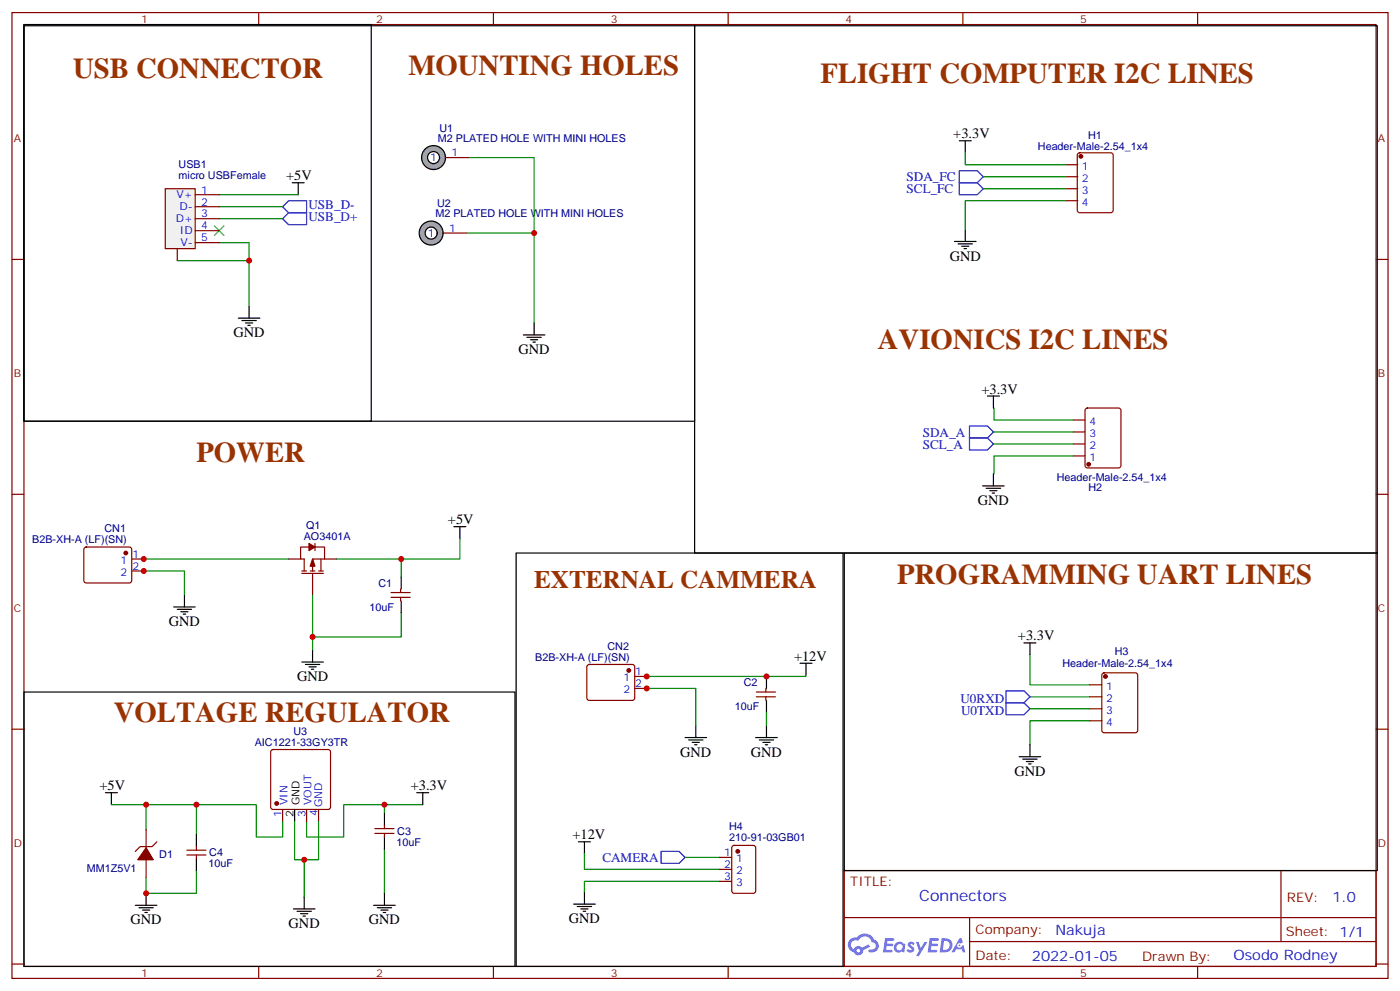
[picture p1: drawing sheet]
<svg xmlns="http://www.w3.org/2000/svg" width="412mm" height="292mm" viewBox="0 0 412 292" stroke-linecap="round" stroke-linejoin="round" font-family="sans-serif">
<g fill="none" stroke="#870000" stroke-width=".35">
<path d="M3.5 3.7h405.4v284.3h-405.4zM7.1 7.2h398.2v277.3h-398.2zM76.2 3.7v3.5M145.3 3.7v3.5M214.5 3.7v3.5M283.6 3.7v3.5M352.8 3.7v3.5M3.5 76.4h3.6M405.3 76.4h3.6M3.5 145.5h3.6M405.3 145.5h3.6M3.5 214.7h3.6"/>
<path d="M405.3 214.7h3.6M248.7 256.3h156.6v28.2h-156.6zM377.3 256.3v20.9M248.7 270.1h156.5M285.6 277.2h119.6M285.6 270.1v14.2M3.5 283.8h3.6M76.2 284.5v3.5M145.3 284.5v3.5M214.5 284.5v3.5M283.6 284.5v3.5M352.8 284.5v3.5"/>
<path d="M405.3 283.8h3.6"/>
</g>
<g fill="#5487ff">
<path d="M267.7 277.5a1.22 1.22 0 0 1 1.7 .2l-.4 .6a.47 .47 0 0 0-.3-.4 .47 .47 0 0 0-.5 .2l.1 .2a1.14 1.14 0 0 1 .8 1.8 1.14 1.14 0 0 1-1.9 0l-.2-.2 .5-.6 .7 .5a.29 .29 0 0 0 .3-.3 .29 .29 0 0 0-.2-.3 1.04 1.04 0 0 1-.6-1.7z"/>
<path d="M260.7 276.2h2.4l.3 .2-.2 .5-1.8 .1-.1 .8h1.5l.3 .4-.3 .4h-1.6l-.2 1.1h1.7l.2 .3-.2 .3-2.6 .1z"/>
<path d="M273.8 276.2h2.4l.3 .2-.1 .5-1.8 .1-.2 .8h1.6l.3 .4-.4 .4-1.6-.1-.1 1.1 1.7 .1 .2 .3-.2 .3-2.6 .1z"/>
<path d="M282.6 276.2h.7l.3 1.3-.6 .3a.69 .69 0 0 0-1 .3 .69 .69 0 0 0 .4 .9 .69 .69 0 0 0 .9-.6l.5-.2 .6 2.2h-.8l-.2-.9h-1.8l-.5 .9h-.8z"/>
<path d="M269.8 277.3h.8l.6 1.8 1.1-1.8h.9l-2.6 4.2h-.8l.9-1.5z"/>
<path d="M277.4 276.2l-.6 4.2h1.3a2.11 2.11 0 0 0 2.5-2.1 2.11 2.11 0 0 0-2.5-2.1zM278.1 277a1.39 1.39 0 0 1 1.7 1.4 1.39 1.39 0 0 1-1.8 1.2h-.3z"/>
<path d="M263.7 277.8a1.54 1.54 0 0 0-.1 2.2 1.54 1.54 0 0 0 2.2 .1l.6 .3 .3-2.3-.2-.3h-.4a1.49 1.49 0 0 0-2.4 0zM264 278.8a.94 .94 0 0 1 1.8 0 .94 .94 0 0 1-1.8 0z"/>
<path d="M250.4 276.6a2.18 2.18 0 0 0 1.1 3.7 1.44 1.44 0 0 0 1.6 .9 1.44 1.44 0 0 0 1.2-1.4l2-1.1-.5-.7-1.9 1a1.47 1.47 0 0 0-2.4 .4 1.39 1.39 0 0 1-.7-1.9 1.39 1.39 0 0 1 2-.5 2.12 2.12 0 0 1 2.2-1.3 2.12 2.12 0 0 1 1.9 1.7 1.14 1.14 0 0 1 1.1 1.4 1.14 1.14 0 0 1-1.7 .7 .43 .43 0 0 0-.5 .4 .43 .43 0 0 0 .4 .5 1.98 1.98 0 0 0 2.5-1.2 1.98 1.98 0 0 0-1.2-2.6 3.1 3.1 0 0 0-5.3-.6l-.9 .1zM252.3 279.9a.55 .55 0 0 1 1.1 0 .55 .55 0 0 1-1.1 0z"/>
<circle cx="282.6" cy="278.3" r=".26"/>
</g>
<g fill="none" stroke="#870000" stroke-width=".35">
<path d="M314 48.5h3.5M314 52h3.5M314 55.6h3.5M314 59.1h3.5M317.6 45.2l.4-.2h9.2l.7 .4v16.5l-.5 .7h-9.4l-.6-.4-.1-16.5zM316.1 134.2h3.5M316.1 130.7h3.5M316.1 127.2h3.5M316.1 123.6h3.5M319.9 120.3l.4-.2h9.2l.6 .5 .1 16.5-.5 .6-9.4 .1-.6-.5-.1-16.5zM92.8 160v2.1M85 164.6h3.5"/>
<path d="M88.9 168.8h6.3M88.9 168.1h1.4M91 161h-2.5v3.6h1.1v3.5M91.4 168.1h1.4M92.1 168.8v6.4M92.8 161h2.8v3.6M93.8 168.1h1.4M94.5 164.6v3.5M95.6 164.6h-3.5v3.5M95.6 164.6h3.5M115.2 174.4h5.6M115.2 175.9h5.6"/>
<path d="M118 173.4v1M118 175.9v1M324.8 198.3l.5-.2h9.1l.7 .4v16.5l-.4 .7h-9.4l-.7-.4v-16.5zM321 201.6h3.6M321 205.1h3.6M321 208.7h3.6M321 212.2h3.6"/>
</g>
<g fill="#870000" stroke="#870000" stroke-width=".35">
<path d="M92.1 164.6l.7 2.1h-1.4z"/>
<path d="M91 160l1.8 1-1.8 1.1z"/>
<circle cx="318.4" cy="46" r=".53"/>
<circle cx="320.7" cy="136.7" r=".53"/>
<circle cx="325.6" cy="199.1" r=".53"/>
</g>
<path d="M282.6 50.3h5.3l1.7 1.7-1.7 1.8h-5.3zM282.6 53.8h5.3l1.7 1.8-1.7 1.7h-5.3zM285.6 125.4h5.3l1.7 1.8-1.7 1.7h-5.3zM285.6 128.9h5.3l1.7 1.8-1.7 1.8h-5.3zM296.3 206.9h5.3l1.8 1.8-1.8 1.7h-5.3zM296.3 203.4h5.3l1.8 1.7-1.8 1.8h-5.3z" fill="none" stroke="#00f" stroke-width=".35"/>
<path d="M292.8 120.1v3.5h23.3M316.1 134.2h-23.3v5.3M135.5 158.6v6h-36.4M42 168.1h12.3v7.1M42 164.6h43M92.1 175.2v16.2M118.2 164.6v5.3M118.2 180.4v7.1h-26.1M303.4 192.8v8.8h17.6M303.4 205.1h17.6M303.4 208.7h17.6M321 212.2h-17.6v7.1" fill="none" stroke="#008700" stroke-width=".35"/>
<g fill="none" stroke="#000" stroke-width=".35">
<path d="M7.1 7.6h197.5v116.4h-197.5zM204.6 7.6h201.1v155.2h-201.1zM282.6 41.5h3.5M284.3 41.5v3.5M281.2 71.1h6.3M282.2 71.8h4.3M283.3 72.5h2.1M284 73.2h.7M284.3 67.6v3.5M290.9 116.6h3.5M292.6 116.6v3.5M292.6 139.5v3.6"/>
<path d="M133.7 155h3.5M135.5 155v3.6M289.5 143.1h6.3M290.5 143.8h4.2M291.6 144.5h2.1M292.3 145.2h.7M51.2 178.7h6.3M52.2 179.4h4.2M54.3 175.2v3.5M118.2 169.9v3.5M118.2 176.9v3.5M248.7 162.8h157v93.5h-157z"/>
<path d="M53.3 180.1h2.1M54 180.8h.7M88.9 194.9h6.3M90 195.6h4.2M91 196.3h2.1M91.7 197h.7M92.1 191.4v3.5M301.6 189.3h3.6M303.4 189.3v3.5M303.4 219.3v3.5M300.2 222.8h6.4M301.3 223.5h4.2"/>
<path d="M302.3 224.2h2.1M303 224.9h.7"/>
</g>
<circle cx="127" cy="68.6" r="3.5" fill="#999" stroke="#000" stroke-width=".35"/>
<circle cx="127" cy="68.6" r="1.76" fill="#fff" stroke="#000" stroke-width=".35"/>
<path d="M130.5 68.6h7.1" fill="none" stroke="#870000" stroke-width=".35"/>
<path d="M284.3 45v3.5h29.7M289.6 52h24.4M289.6 55.6h24.4M314 59.1h-29.7v8.5M137.6 68.6h19.7v26.5" fill="none" stroke="#008700" stroke-width=".35"/>
<path d="M154.2 98.6h6.3M155.2 99.3h4.3M157.3 95.1v3.5M156.3 100h2.1M157 100.7h.7" fill="none" stroke="#000" stroke-width=".35"/>
<circle cx="127.7" cy="46.4" r="3.5" fill="#999" stroke="#000" stroke-width=".35"/>
<circle cx="127.7" cy="46.4" r="1.76" fill="#fff" stroke="#000" stroke-width=".35"/>
<g fill="none" stroke="#870000" stroke-width=".35">
<path d="M131.2 46.4h7.1M222.8 203.7h5.6M222.8 205.1h5.6M225.6 202.7v1M225.6 205.1v1.1M55 251.7h5.7M55 250.3h5.7M57.9 249.2v1.1M57.9 251.7v1.1M110.4 245.4h5.7M110.4 243.9h5.7M113.2 242.9v1"/>
<path d="M113.2 245.4v1"/>
</g>
<g fill="none" stroke="#008700" stroke-width=".35">
<path d="M64.6 57.3h23.2M138.3 46.4h19v22.2M64.6 71.4h8.8v18.7M64.6 60.9h18.7M64.6 64.4h18.7M292.8 130.7h23.3M292.8 127.2h23.3M237.4 198.8v.3h-47.3M190.1 202.7h14.9v10.9M225.8 209.7v3.9M43 236.9v7.4M57.9 236.9v8.8"/>
<path d="M113.2 236.9v2.5M124.5 236.9h-23.3v9.5h-10.9v-4.6M57.9 256.3v6.7h-14.9v-4.6M113.2 249.9v13.1M172.2 251.4v4.5h39.8M201.8 252.4h10.2M212 259.5h-39.8v3.1"/>
</g>
<g fill="none" stroke="#000" stroke-width=".35">
<path d="M7.1 7.2h102.3v116.8h-102.3zM86.1 53.8h3.5M87.8 53.8v3.5M70.2 93.7h6.4M71.3 94.4h4.2M72.3 95.1h2.1M73 95.8h.7M73.4 90.1v3.6M152 162.8h96.4v121.7h-96.4zM225.8 199.1v3.6M235.7 195.3h3.5M237.4 195.3v3.5"/>
<path d="M7.1 203.7h144.6v80.8h-144.6zM201.8 217.1h6.3M202.8 217.8h4.3M203.9 218.5h2.1M204.6 219.3h.7M205 213.6v3.5M222.6 217.1h6.4M223.7 217.8h4.2M224.7 218.5h2.1M225.4 219.3h.7M225.8 206.2v3.5M225.8 213.6v3.5"/>
<path d="M31 233.4h3.6M32.8 233.4v3.5M113.2 239.4v3.5M122.8 233.4h3.5M124.5 233.4v3.5M57.9 245.7v3.5M57.9 252.8v3.5M113.2 246.4v3.5M170.4 247.8h3.5M172.2 247.8v3.6M39.9 266.5h6.3M40.9 267.2h4.3"/>
<path d="M42 267.9h2.1M42.7 268.6h.7M43 263v3.5M86.4 267.6h6.4M87.5 268.3h4.2M88.5 269h2.2M89.3 269.7h.7M89.6 264.1v3.5M110.1 266.5h6.3M111.1 267.2h4.3M112.2 267.9h2.1M112.9 268.6h.7"/>
<path d="M113.2 263v3.5M169 266.2h6.3M170 266.9h4.3M171.1 267.6h2.1M171.8 268.3h.7M172.2 262.6v3.6"/>
</g>
<path d="M83.3 60.9l1.7-1.8h5.3v3.5h-5.3zM83.3 64.4l1.7-1.8h5.3v3.5h-5.3zM194.7 250.6h5.3l1.8 1.8-1.8 1.8h-5.3z" fill="none" stroke="#00f" stroke-width=".35"/>
<path d="M63.1 66.5l2.9 2.8M66 66.5l-2.9 2.8" fill="none" stroke="#3c3" stroke-width=".35"/>
<path d="M48.7 55.6h8.8v17.6h-8.8z" fill="#f0f0f0" stroke="#870000" stroke-width=".35"/>
<g fill="none" stroke="#870000" stroke-width=".35">
<path d="M57.5 57.3h7.1M52.2 73.2v3.5M57.5 60.9h7.1M57.5 64.4h7.1M57.5 67.9h7.1M57.5 71.4h7.1M24.9 161.2l.5-.2h12.7l.5 .2 .2 .5-.1 9.5-.6 .4h-13l-.4-.7v-9.2zM38.8 164.6h3.5M38.8 168.1h3.5M173.1 195.8l.5-.2h12.7l.5 .2 .2 .5-.1 9.5-.6 .4-13-.1-.4-.6v-9.2zM187 199.1h3.5M187 202.7h3.5"/>
<path d="M80 220.9l.4-.2h16.3l.5 .2 .2 .5v16.2l-.3 .5-.4 .2h-16.3l-.5-.2-.2-.5v-16.2zM83.3 238.3v3.5M90.3 238.3v3.5M93.8 238.3v3.5M43 244.3v5.3M43 253.1v5.3M46.2 247.8l-1.4 1.4h-3.5l-1.4 1.4M212 252.4h3.5M212 255.9h3.5M212 259.5h3.5M215.8 249.1l.5-.2h5.6l.6 .4 .1 13-.5 .6-5.8 .1-.7-.5-.1-12.9z"/>
</g>
<path d="M52.2 76.7h21.2M32.8 236.9h42.7v9.5h7.8v-4.6M86.8 241.8v11.3h7v-11.3M89.6 253.1v11" fill="none" stroke="#008700" stroke-width=".35"/>
<g fill="#870000" stroke="#870000" stroke-width=".35">
<path d="M43 249.6l2.2 3.5h-4.6z"/>
<circle cx="81.5" cy="236.5" r=".53"/>
<circle cx="37" cy="162.8" r=".53"/>
<circle cx="185.2" cy="197.4" r=".53"/>
<circle cx="217.3" cy="250.6" r=".53"/>
</g>
<path d="M86.8 238.3v3.5" fill="none" stroke="#000" stroke-width=".35"/>
<g fill="#c00">
<circle cx="118.2" cy="164.6" r=".88"/>
<circle cx="92.1" cy="187.5" r=".88"/>
<circle cx="157.3" cy="68.6" r=".88"/>
<circle cx="113.2" cy="236.9" r=".88"/>
<circle cx="43" cy="263" r=".88"/>
<circle cx="225.8" cy="199.1" r=".88"/>
<circle cx="73.4" cy="76.7" r=".88"/>
<circle cx="57.9" cy="236.9" r=".88"/>
<circle cx="43" cy="236.9" r=".88"/>
<circle cx="89.6" cy="253.1" r=".88"/>
<circle cx="190.5" cy="199.1" r=".88"/>
<circle cx="190.5" cy="202.7" r=".88"/>
<circle cx="42.3" cy="164.6" r=".88"/>
<circle cx="42.3" cy="168.1" r=".88"/>
</g>
<g font-size="8.5" fill="#930">
<text x="21.5" y="23.1">USB CONNECTOR</text>
<text x="120.3" y="22">MOUNTING HOLES</text>
<text x="241.7" y="24.5">FLIGHT COMPUTER I2C LINES</text>
<text x="258.6" y="102.8">AVIONICS I2C LINES</text>
<text x="57.9" y="136">POWER</text>
<text x="264.2" y="172">PROGRAMMING UART LINES</text>
<text x="33.5" y="212.5">VOLTAGE REGULATOR</text>
</g>
<text font-size="7.4" fill="#930" x="157.3" y="173">EXTERNAL CAMMERA</text>
<text font-size="4.6" fill="#00f" x="270.8" y="265.3">Connectors</text>
<g font-size="4.2">
<text x="280.8" y="40.7">+3.3V</text>
<text x="84.3" y="53.1">+5V</text>
<text x="279.8" y="76.7">GND</text>
<text x="68.8" y="99.3">GND</text>
<text x="152.8" y="104.2">GND</text>
<text x="289.1" y="115.9">+3.3V</text>
<text x="288" y="148.7">GND</text>
<text x="131.9" y="154.3">+5V</text>
<text x="49.7" y="184.3">GND</text>
<text x="299.9" y="188.6">+3.3V</text>
<text x="233.9" y="194.6">+12V</text>
<text x="87.5" y="200.6">GND</text>
<text x="200.4" y="222.8">GND</text>
<text x="221.2" y="222.8">GND</text>
<text x="29.3" y="232.7">+5V</text>
<text x="121" y="232.7">+3.3V</text>
<text x="298.8" y="228.4">GND</text>
<text x="168.6" y="247.1">+12V</text>
<text x="38.5" y="272.2">GND</text>
<text x="85" y="273.2">GND</text>
<text x="108.7" y="272.2">GND</text>
<text x="167.6" y="271.8">GND</text>
</g>
<g font-size="4.2" fill="#00f">
<text x="392.5" y="265.6">1.0</text>
<text x="310.9" y="275.1">Nakuja</text>
<text x="304" y="282.9">2022-01-05</text>
<text x="363.4" y="282.8">Osodo Rodney</text>
</g>
<g font-size="3.9" fill="#00f">
<text x="267" y="53.3">SDA_FC</text>
<text x="267" y="56.8">SCL_FC</text>
<text x="90.9" y="65.1">USB_D+</text>
<text x="90.9" y="61.6">USB_D-</text>
<text x="271.8" y="128.7">SDA_A</text>
<text x="271.8" y="132.3">SCL_A</text>
<text x="282.9" y="206.9">U0RXD</text>
<text x="283.1" y="210.4">U0TXD</text>
<text x="177.4" y="253.7">CAMERA</text>
</g>
<g font-size="3.9" fill="#800">
<text x="250.5" y="260.9">TITLE:</text>
<text x="379.1" y="265.6">REV:</text>
<text x="287.4" y="275.1">Company:</text>
<text x="378.7" y="275.7">Sheet: 1/1</text>
<text x="287.4" y="282.8">Date:</text>
<text x="336.4" y="282.8">Drawn By:</text>
</g>
<g font-size="3.2" fill="#800">
<text x="41.6" y="6.7">1</text>
<text x="110.8" y="6.7">2</text>
<text x="179.9" y="6.7">3</text>
<text x="249.1" y="6.7">4</text>
<text x="318.2" y="6.7">5</text>
<text x="4.1" y="41.8">A</text>
<text x="405.9" y="41.8">A</text>
<text x="4.1" y="110.9">B</text>
<text x="405.9" y="110.9">B</text>
<text x="4.1" y="180.1">C</text>
<text x="405.9" y="180.1">C</text>
<text x="4.1" y="249.2">D</text>
<text x="405.9" y="249.2">D</text>
<text x="41.6" y="287.5">1</text>
<text x="110.8" y="287.5">2</text>
<text x="179.9" y="287.5">3</text>
<text x="249.1" y="287.5">4</text>
<text x="318.2" y="287.5">5</text>
</g>
<g font-size="3.2" fill="#000080">
<text x="129" y="41.7">M2 PLATED HOLE WITH MINI HOLES</text>
<text x="129.5" y="38.7">U1</text>
<text x="320.5" y="40.8">H1</text>
<text x="305.7" y="44.3">Header-Male-2.54_1x4</text>
<text x="52.6" y="52.6">micro USBFemale</text>
<text x="52.6" y="49.4">USB1</text>
<text x="128.3" y="63.9">M2 PLATED HOLE WITH MINI HOLES</text>
<text x="128.8" y="61">U2</text>
<text x="311.3" y="141.6">Header-Male-2.54_1x4</text>
<text x="320.6" y="144.4">H2</text>
<text x="90.1" y="155.8">Q1</text>
<text x="9.5" y="160">B2B-XH-A (LF)(SN)</text>
<text x="30.8" y="156.8">CN1</text>
<text x="89.5" y="158.9">AO3401A</text>
<text x="111.5" y="172.8">C1</text>
<text x="108.8" y="179.8">10uF</text>
<text x="178.9" y="191.3">CN2</text>
<text x="157.7" y="194.6">B2B-XH-A (LF)(SN)</text>
<text x="313" y="196.3">Header-Male-2.54_1x4</text>
<text x="328.4" y="192.9">H3</text>
<text x="219.1" y="202">C2</text>
<text x="216.4" y="209.1">10uF</text>
<text x="75.1" y="219.7">AIC1221-33GY3TR</text>
<text x="86.4" y="216.4">U3</text>
<text x="117" y="245.8">C3</text>
<text x="214.8" y="244.5">H4</text>
<text x="116.8" y="249">10uF</text>
<text x="214.8" y="247.6">210-91-03GB01</text>
<text x="25.6" y="256.8">MM1Z5V1</text>
<text x="46.9" y="252.5">D1</text>
<text x="61.4" y="255.4">10uF</text>
<text x="61.6" y="252.1">C4</text>
</g>
<g font-size="3.2" fill="#00f">
<text x="126.7" y="47.4">1</text>
<text x="133" y="46">1</text>
<text x="318.6" y="49.9">1</text>
<text x="318.6" y="53.4">2</text>
<text x="52" y="58.4">V+</text>
<text x="59.3" y="57">1</text>
<text x="318.6" y="57">3</text>
<text x="51.8" y="65.4">D+</text>
<text x="52.9" y="61.9">D-</text>
<text x="59.3" y="60.5">2</text>
<text x="59.3" y="64">3</text>
<text x="318.6" y="60.5">4</text>
<text x="53" y="69">ID</text>
<text x="59.3" y="67.6">4</text>
<text x="59.3" y="71.1">5</text>
<text x="126" y="69.7">1</text>
<text x="132.3" y="68.3">1</text>
<text x="53.2" y="72.5">V-</text>
<text x="320.9" y="125.1">4</text>
<text x="320.9" y="128.6">3</text>
<text x="320.9" y="135.6">1</text>
<text x="320.9" y="132.1">2</text>
<text x="35.5" y="166">1</text>
<text x="39" y="164.2">1</text>
<text x="39" y="167.7">2</text>
<text x="35.5" y="169.5">2</text>
<text x="183.6" y="200.6">1</text>
<text x="187.1" y="198.8">1</text>
<text x="187.1" y="202.3">2</text>
<text x="325.9" y="203">1</text>
<text x="183.6" y="204.1">2</text>
<text x="325.9" y="206.6">2</text>
<text x="325.9" y="210.1">3</text>
<text x="325.9" y="213.6">4</text>
<text x="84.7" y="237" transform="rotate(-90 84.7 237)">VIN</text>
<text x="91.7" y="237" transform="rotate(-90 91.7 237)">VOUT</text>
<text x="94.9" y="237.6" transform="rotate(-90 94.9 237.6)">GND</text>
<text x="82.9" y="240.5" transform="rotate(-90 82.9 240.5)">1</text>
<text x="90" y="240.5" transform="rotate(-90 90 240.5)">3</text>
<text x="93.5" y="240.3" transform="rotate(-90 93.5 240.3)">4</text>
<text x="213.4" y="252.1">1</text>
<text x="213.4" y="255.6">2</text>
<text x="216.9" y="253.8">1</text>
<text x="216.9" y="257.4">2</text>
<text x="213.4" y="259.1">3</text>
<text x="216.9" y="260.9">3</text>
</g>
<g font-size="3.2">
<text x="88.2" y="237" transform="rotate(-90 88.2 237)">GND</text>
<text x="86.4" y="240.5" transform="rotate(-90 86.4 240.5)">2</text>
</g>
</svg>
